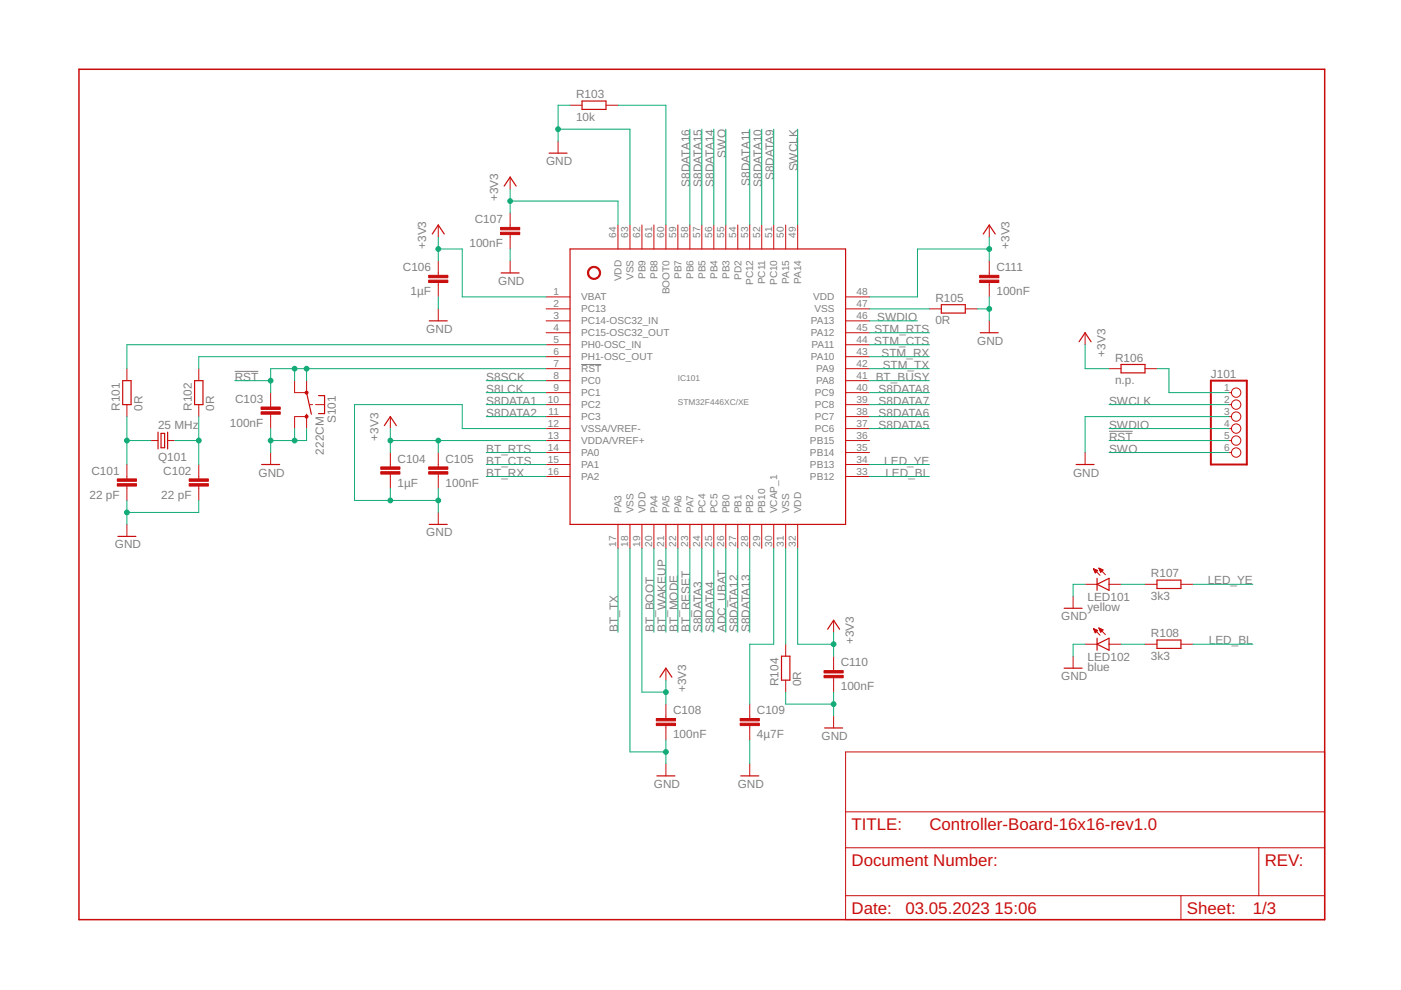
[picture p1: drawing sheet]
<svg xmlns="http://www.w3.org/2000/svg" width="297mm" height="210mm" viewBox="0 0 297 210" stroke-linecap="round" stroke-linejoin="round" font-family="sans-serif">
<path d="M49.8 78.7h5M123.2 77.3h4.3M235.1 91.4h5.1" fill="none" stroke="#808080" stroke-width=".21"/>
<g fill="none" stroke="#c90d0c" stroke-width=".21">
<path d="M108.2 37.5v2.6M118.3 29.9v2.6M120.9 22.3h2.5M128.5 22.3h2.5M92.9 47.7v2.5M92.9 55.3v3.1M92.9 59.9v3M108.2 45.2v3M108.2 49.7v3.1M108.2 55.3v2.6M131 47.7v5.1M133.6 47.7v5.1"/>
<path d="M136.1 47.7v5.1M138.6 47.7v5.1M141.2 47.7v5.1M143.7 47.7v5.1M146.3 47.7v5.1M148.8 47.7v5.1M151.3 47.7v5.1M153.9 47.7v5.1M156.4 47.7v5.1M159 47.7v5.1M161.5 47.7v5.1M164 47.7v5.1"/>
<path d="M166.6 47.7v5.1M169.1 47.7v5.1M209.7 47.7v2.5M209.7 55.3v3.1M209.7 59.9v3M26.9 78.2v2.5M42.1 78.2v2.5M92.9 65.5v2.5M115.8 62.9h5.1M115.8 65.5h5.1M115.8 68h5.1M115.8 70.5h5.1"/>
<path d="M115.8 73.1h5.1M115.8 75.6h5.1M115.8 78.2h5.1M179.3 62.9h5.1M179.3 65.5h5.1M179.3 68h5.1M179.3 70.5h5.1M179.3 73.1h5.1M179.3 75.6h5.1M179.3 78.2h5.1M197.1 65.5h2.5M204.7 65.5h2.5"/>
<path d="M209.7 68v2.5M230.1 70.5v2.6M235.1 78.2h2.6M242.8 78.2h2.5M26.9 85.8v2.5M26.9 98.5v3M32 93.4h1.5M35.5 93.4h1.6M42.1 85.8v2.5M42.1 98.5v3M57.4 83.2v3.1M57.4 87.8v3.1"/>
<path d="M57.4 95.9v2.6M62.5 80.7v2.5h2.5v-2.5M62.5 90.9v-2.6h2.5v2.6M65.6 85.8h.7M66.9 85.8h1.9M82.8 88.3v2.6M82.8 95.9v3.1M92.9 95.9v3.1M115.8 80.7h5.1M115.8 83.2h5.1M115.8 85.8h5.1M115.8 88.3h5.1"/>
<path d="M115.8 90.9h5.1M115.8 93.4h5.1M115.8 95.9h5.1M115.8 98.5h5.1M179.3 80.7h5.1M179.3 83.2h5.1M179.3 85.8h5.1M179.3 88.3h5.1M179.3 90.9h5.1M179.3 93.4h5.1M179.3 95.9h5.1M179.3 98.5h5.1"/>
<path d="M230.1 95.9v2.6M260.5 83.2h.6M260.5 85.8h.6M260.5 88.3h.6M260.5 90.9h.6M260.5 93.4h.6M260.5 95.9h.6M26.9 103.1v3M26.9 111.2v2.5M42.1 103.1v3M82.8 100.5v3.1M92.9 100.5v3.1"/>
<path d="M92.9 108.6v2.6M115.8 101h5.1M131 111.2v5.1M133.6 111.2v5.1M136.1 111.2v5.1M138.6 111.2v5.1M141.2 111.2v5.1M143.7 111.2v5.1M146.3 111.2v5.1M148.8 111.2v5.1M151.3 111.2v5.1M153.9 111.2v5.1"/>
<path d="M156.4 111.2v5.1M159 111.2v5.1M161.5 111.2v5.1M164 111.2v5.1M166.6 111.2v5.1M169.1 111.2v5.1M179.3 101h5.1M166.6 136.6v2.5M176.7 131.5v2.5M176.7 139.1v3.1M227.5 126.4v2.6M227.5 139.1v2.6"/>
<path d="M230.1 136.6h2.5M230.1 123.9h2.5M231.8 133.3l1.4 1.4M231.8 133.3l.9 .4-.5 .5zM231.8 120.6l1.4 1.4M231.8 120.6l.9 .4-.5 .5zM231.9 133.3h.1M231.9 120.7h.2M231.9 133.5h.4M231.9 120.8h.5M232 133.6h.6M232 120.9h.6"/>
<path d="M232 133.7h.7M232.1 121.1h.5M232.1 133.8h.5M232.1 121.2h.4M232.1 134h.3M232.2 121.3h.2M232.2 134.1h.1M232.2 121.4h.1M233 133.2l1.4 1.4M233 133.2l.9 .3-.5 .5zM233 120.5l1.4 1.4M233 120.5l.9 .3-.5 .5z"/>
<path d="M233 133.2h.2M233 120.6h.3M233.1 133.3h.3M233.1 120.7h.4M233.1 133.5h.6M233.1 120.8h.7M233.2 133.6h.6M233.2 120.9h.6M233.2 133.7h.5M233.2 121.1h.5M233.3 133.8h.3M233.3 121.2h.2"/>
<path d="M233.3 134h.1M233.3 121.3h.1M235.1 136.6h2.6M235.1 123.9h2.6M242.8 136.6h2.5M242.8 123.9h2.5M250.4 136.6h2.5M250.4 123.9h2.5M141.2 141.7v2.5M141.2 149.3v3M141.2 153.8v3.1M159 149.3v3"/>
<path d="M159 153.8v3.1M166.6 144.2v2.5M176.7 143.7v3M176.7 151.8v2.5M179.3 159.4h101.6v35.6h-101.6zM141.2 162v2.5M159 162v2.5M179.3 179.7h101.6M179.3 172.1h101.6M266.9 179.7v10.2M179.3 189.9h101.6M250.4 189.9v5.1"/>
<circle cx="262.1" cy="90.9" r=".99"/>
<circle cx="262.1" cy="93.4" r=".99"/>
<circle cx="262.1" cy="88.3" r=".99"/>
<circle cx="262.1" cy="95.9" r=".99"/>
<circle cx="262.1" cy="83.2" r=".99"/>
<circle cx="262.1" cy="85.8" r=".99"/>
</g>
<g fill="none" stroke="#c90d0c" stroke-width=".25">
<path d="M106.9 39.5l1.3-2 1.2 2M116.4 32.5h3.8M123.4 21.4h5.1v1.8h-5.1zM91.7 49.6l1.2-1.9 1.3 1.9M106.3 57.9h3.8M120.9 52.8h58.4v58.4h-58.4zM208.5 49.6l1.2-1.9 1.3 1.9M91 68h3.8M199.6 64.6h5.1v1.8h-5.1zM207.8 70.5h3.8M228.8 72.5l1.3-2 1.2 2M237.7 77.3h5.1v1.8h-5.1z"/>
<path d="M26 80.7h1.8v5.1h-1.8zM33.5 91.6v3.6M34.1 91.9h.8v3h-.8zM35.5 91.6v3.6M41.3 80.7h1.7v5.1h-1.7zM55.5 98.5h3.8M65 83.2l1 4.6M65 87.8v.5M67.5 83.9h1.3v3.8h-1.3M81.5 90.2l1.3-1.9 1.2 1.9M228.2 98.5h3.8M25 113.7h3.8"/>
<path d="M91 111.2h3.8M165.7 139.1h1.8v5.1h-1.8zM175.5 133.4l1.2-1.9 1.3 1.9M225.6 129h3.8M232.6 136.6l2.5-1.3v2.6zM232.6 122.6v2.6M232.6 135.3v2.6M232.6 123.9l2.5-1.3v2.6zM245.3 123h5.1v1.8h-5.1zM245.3 135.7h5.1v1.8h-5.1zM139.9 143.6l1.3-1.9 1.3 1.9M174.8 154.3h3.8"/>
<path d="M225.6 141.7h3.8M139.3 164.5h3.8M157.1 164.5h3.8"/>
</g>
<g fill="#c90d0c" stroke="#c90d0c" stroke-width=".21">
<path d="M124.9 56.9a1.4 1.4 0 0 1 2.2 .2 1.4 1.4 0 0 1-.8 2.1 1.4 1.4 0 0 1-1.8-1.3h.3a1.15 1.15 0 0 1 1.6-1.1 1.15 1.15 0 0 1 .3 1.9 1.15 1.15 0 0 1-1.9-.6v-.2h-.3z" fill-rule="evenodd"/>
<circle cx="65" cy="88.3" r=".33"/>
<circle cx="65" cy="83.3" r=".33"/>
</g>
<path d="M16.7 14.7h264.2v180.3h-264.2z" fill="none" stroke="#c90d0c" stroke-width=".32"/>
<g fill="#c90d0c" stroke="#c90d0c" stroke-width=".21">
<path d="M207.7 59.4h4.1v.5h-4.1z"/>
<path d="M207.7 58.4h4.1v.5h-4.1z"/>
<path d="M90.9 100h4.1v.5h-4.1z"/>
<path d="M90.9 99h4.1v.5h-4.1z"/>
<path d="M139.1 153.3h4.1v.5h-4.1z"/>
<path d="M139.1 152.3h4.1v.5h-4.1z"/>
<path d="M174.7 143.2h4.1v.5h-4.1z"/>
<path d="M174.7 142.2h4.1v.5h-4.1z"/>
<path d="M24.9 102.6h4v.5h-4z"/>
<path d="M24.9 101.5h4v.5h-4z"/>
<path d="M106.1 49.2h4.1v.5h-4.1z"/>
<path d="M106.1 48.2h4.1v.5h-4.1z"/>
<path d="M156.9 153.3h4.1v.5h-4.1z"/>
<path d="M156.9 152.3h4.1v.5h-4.1z"/>
<path d="M40.1 102.6h4.1v.5h-4.1z"/>
<path d="M40.1 101.5h4.1v.5h-4.1z"/>
<path d="M55.4 87.3h4v.5h-4z"/>
<path d="M55.4 86.3h4v.5h-4z"/>
<path d="M90.9 59.4h4.1v.5h-4.1z"/>
<path d="M90.9 58.4h4.1v.5h-4.1z"/>
<path d="M80.7 100h4.1v.5h-4.1z"/>
<path d="M80.7 99h4.1v.5h-4.1z"/>
</g>
<path d="M256.7 80.7h7.7v17.8h-7.7z" fill="none" stroke="#c90d0c" stroke-width=".42"/>
<g fill="none" stroke="#0dab76" stroke-width=".21">
<path d="M118.3 27.4h15.3v20.3M120.9 22.3h-2.6v7.6M131 22.3h10.2v25.4M146.3 27.4v20.3M148.8 27.4v20.3M151.3 27.4v20.3M153.9 27.4v20.3M159 27.4v20.3M161.5 27.4v20.3M164 27.4v20.3M169.1 27.4v20.3M92.9 52.8h5.1v10.1h17.8"/>
<path d="M92.9 50.2v5.1M108.2 40.1v5.1M108.2 52.8v2.5M108.2 42.6h22.8v5.1M209.7 50.2v5.1M209.7 52.8h-15.2v10.1h-10.1M62.5 78.2v2.5M65 78.2v2.5M92.9 62.9v2.6M115.8 78.2h-58.4v5M115.8 73.1h-88.9v5.1M115.8 75.6h-73.7v2.6"/>
<path d="M184.4 78.2h12.7M184.4 65.5h12.7M184.4 73.1h12.7M184.4 75.6h12.7M184.4 68h10.1M184.4 70.5h12.7M207.2 65.5h2.5M209.7 62.9v5.1M230.1 73.1v5.1h5M245.3 78.2h2.5v5h12.7M26.9 93.4h5.1M26.9 88.3v10.2"/>
<path d="M37.1 93.4h5M42.1 88.3v10.2M49.8 80.7h7.6M57.4 90.9v5M62.5 90.9v2.5M65 90.9v2.5h-7.6M82.8 93.4h33M82.8 90.9v5M92.9 93.4v2.5M103.1 85.8h12.7M103.1 88.3h12.7M103.1 80.7h12.7"/>
<path d="M103.1 83.2h12.7M103.1 98.5h12.7M103.1 95.9h12.7M115.8 90.9h-17.8v-5.1h-22.8v20.3h17.7M184.4 90.9h12.7M184.4 85.8h12.7M184.4 88.3h12.7M184.4 80.7h12.7M184.4 83.2h12.7M184.4 98.5h12.7M235.1 93.4h25.4M235.1 90.9h25.4"/>
<path d="M235.1 85.8h25.4M235.1 95.9h25.4M260.5 88.3h-30.4v7.6M26.9 106.1v5.1M42.1 106.1v2.5h-15.2M82.8 103.6v2.5M92.9 103.6v5M103.1 101h12.7M131 116.3v17.7M133.6 116.3v43.1h7.6M136.1 116.3v30.4h5.1M138.6 116.3v17.7"/>
<path d="M141.2 116.3v17.7M143.7 116.3v17.7M146.3 116.3v17.7M148.8 116.3v17.7M151.3 116.3v17.7M153.9 116.3v17.7M156.4 116.3v17.7M159 116.3v17.7M164 116.3v20.3h-5v12.7M166.6 116.3v20.3M169.1 116.3v20.3h7.6M184.4 101h12.7"/>
<path d="M176.7 134v5.1M230.1 136.6h-2.6v2.5M230.1 123.9h-2.6v2.5M237.7 136.6h5.1M237.7 123.9h5.1M252.9 136.6h12.7M252.9 123.9h12.7M141.2 144.2v5.1M141.2 156.9v5.1M159 156.9v5.1M166.6 146.7v2.6h10.1M176.7 146.7v5.1"/>
</g>
<g fill="#0dab76" stroke="#0dab76" stroke-width=".21">
<circle cx="209.7" cy="52.8" r=".51"/>
<circle cx="108.2" cy="42.6" r=".51"/>
<circle cx="176.7" cy="136.6" r=".51"/>
<circle cx="141.2" cy="146.7" r=".51"/>
<circle cx="92.9" cy="52.8" r=".51"/>
<circle cx="92.9" cy="93.4" r=".51"/>
<circle cx="82.8" cy="93.4" r=".51"/>
<circle cx="209.7" cy="65.5" r=".51"/>
<circle cx="92.9" cy="106.1" r=".51"/>
<circle cx="82.8" cy="106.1" r=".51"/>
<circle cx="118.3" cy="27.4" r=".51"/>
<circle cx="176.7" cy="149.3" r=".51"/>
<circle cx="141.2" cy="159.4" r=".51"/>
<circle cx="26.9" cy="108.6" r=".51"/>
<circle cx="57.4" cy="93.4" r=".51"/>
<circle cx="62.5" cy="93.4" r=".51"/>
<circle cx="26.9" cy="93.4" r=".51"/>
<circle cx="42.1" cy="93.4" r=".51"/>
<circle cx="57.4" cy="80.7" r=".51"/>
<circle cx="62.5" cy="78.2" r=".51"/>
<circle cx="65" cy="78.2" r=".51"/>
</g>
<g font-size="3.6" fill="#c90d0c">
<text x="180.5" y="175.9">TITLE:</text>
<text x="197.1" y="175.9">Controller-Board-16x16-rev1.0</text>
<text x="180.5" y="183.6">Document Number:</text>
<text x="268.2" y="183.6">REV:</text>
<text x="180.5" y="193.7">Date:</text>
<text x="192" y="193.7">03.05.2023</text>
<text x="210.9" y="193.7">15:06</text>
<text x="251.7" y="193.7">Sheet:</text>
<text x="265.6" y="193.7">1/3</text>
</g>
<g font-size="2.5" fill="#808080">
<text x="122.1" y="20.8">R103</text>
<text x="122.1" y="25.6">10k</text>
<text x="115.8" y="35">GND</text>
<text x="153.9" y="33.4" transform="rotate(-90 153.9 33.4)">SWO</text>
<text x="146.3" y="39.6" transform="rotate(-90 146.3 39.6)">S8DATA16</text>
<text x="148.8" y="39.6" transform="rotate(-90 148.8 39.6)">S8DATA15</text>
<text x="151.3" y="39.6" transform="rotate(-90 151.3 39.6)">S8DATA14</text>
<text x="159" y="39.4" transform="rotate(-90 159 39.4)">S8DATA11</text>
<text x="161.5" y="39.6" transform="rotate(-90 161.5 39.6)">S8DATA10</text>
<text x="164" y="38.2" transform="rotate(-90 164 38.2)">S8DATA9</text>
<text x="169.1" y="36.3" transform="rotate(-90 169.1 36.3)">SWCLK</text>
<text x="100.7" y="47.3">C107</text>
<text x="105.6" y="42.6" transform="rotate(-90 105.6 42.6)">+3V3</text>
<text x="90.4" y="52.8" transform="rotate(-90 90.4 52.8)">+3V3</text>
<text x="99.5" y="52.4">100nF</text>
<text x="214.1" y="52.8" transform="rotate(-90 214.1 52.8)">+3V3</text>
<text x="85.4" y="57.5">C106</text>
<text x="211.3" y="57.5">C111</text>
<text x="87" y="62.6">1µF</text>
<text x="105.6" y="60.4">GND</text>
<text x="198.3" y="64">R105</text>
<text x="211.3" y="62.6">100nF</text>
<text x="90.4" y="70.6">GND</text>
<text x="185.4" y="70.6">STM_RTS</text>
<text x="186" y="68">SWDIO</text>
<text x="198.3" y="68.8">0R</text>
<text x="185.3" y="73.1">STM_CTS</text>
<text x="186.9" y="75.6">STM_RX</text>
<text x="207.2" y="73.1">GND</text>
<text x="234.4" y="75.6" transform="rotate(-90 234.4 75.6)">+3V3</text>
<text x="236.4" y="76.7">R106</text>
<text x="49.8" y="80.7">RST</text>
<text x="103.1" y="80.7">S8SCK</text>
<text x="103.1" y="83.3">S8LCK</text>
<text x="185.7" y="80.7">BT_BUSY</text>
<text x="186.3" y="83.3">S8DATA8</text>
<text x="187.1" y="78.2">STM_TX</text>
<text x="236.4" y="81.5">n.p.</text>
<text x="256.7" y="80.1">J101</text>
<text x="25.4" y="87.1" transform="rotate(-90 25.4 87.1)">R101</text>
<text x="30.2" y="87.1" transform="rotate(-90 30.2 87.1)">0R</text>
<text x="40.6" y="87.1" transform="rotate(-90 40.6 87.1)">R102</text>
<text x="45.4" y="87.1" transform="rotate(-90 45.4 87.1)">0R</text>
<text x="49.9" y="85.4">C103</text>
<text x="71.2" y="89.8" transform="rotate(-90 71.2 89.8)">S101</text>
<text x="103.1" y="85.8">S8DATA1</text>
<text x="103.1" y="88.3">S8DATA2</text>
<text x="186.3" y="88.3">S8DATA6</text>
<text x="186.3" y="85.8">S8DATA7</text>
<text x="235.1" y="85.8">SWCLK</text>
<text x="33.5" y="90.9">25 MHz</text>
<text x="48.7" y="90.5">100nF</text>
<text x="80.2" y="93.4" transform="rotate(-90 80.2 93.4)">+3V3</text>
<text x="103.1" y="96">BT_RTS</text>
<text x="186.3" y="90.9">S8DATA5</text>
<text x="235.1" y="93.4">RST</text>
<text x="235.1" y="90.9">SWDIO</text>
<text x="235.1" y="96">SWO</text>
<text x="19.4" y="100.7">C101</text>
<text x="33.5" y="97.7">Q101</text>
<text x="34.6" y="100.7">C102</text>
<text x="54.8" y="101">GND</text>
<text x="68.7" y="96.4" transform="rotate(-90 68.7 96.4)">222CM</text>
<text x="84.3" y="98.1">C104</text>
<text x="94.5" y="98.1">C105</text>
<text x="103.1" y="98.5">BT_CTS</text>
<text x="103.1" y="101">BT_RX</text>
<text x="187.5" y="98.5">LED_YE</text>
<text x="187.7" y="101">LED_BL</text>
<text x="227.5" y="101">GND</text>
<text x="19" y="105.7">22 pF</text>
<text x="34.2" y="105.7">22 pF</text>
<text x="84.3" y="103.2">1µF</text>
<text x="94.5" y="103.2">100nF</text>
<text x="90.4" y="113.7">GND</text>
<text x="24.4" y="116.3">GND</text>
<text x="244" y="122.4">R107</text>
<text x="256.1" y="123.9">LED_YE</text>
<text x="225" y="131.5">GND</text>
<text x="230.6" y="129.6">yellow</text>
<text x="230.6" y="127.4">LED101</text>
<text x="244" y="127.2">3k3</text>
<text x="131" y="134" transform="rotate(-90 131 134)">BT_TX</text>
<text x="138.6" y="134" transform="rotate(-90 138.6 134)">BT_BOOT</text>
<text x="141.2" y="134" transform="rotate(-90 141.2 134)">BT_WAKEUP</text>
<text x="143.7" y="134" transform="rotate(-90 143.7 134)">BT_MODE</text>
<text x="146.3" y="134" transform="rotate(-90 146.3 134)">BT_RESET</text>
<text x="148.8" y="134" transform="rotate(-90 148.8 134)">S8DATA3</text>
<text x="151.3" y="134" transform="rotate(-90 151.3 134)">S8DATA4</text>
<text x="153.9" y="134" transform="rotate(-90 153.9 134)">ADC_UBAT</text>
<text x="156.4" y="134" transform="rotate(-90 156.4 134)">S8DATA12</text>
<text x="159" y="134" transform="rotate(-90 159 134)">S8DATA13</text>
<text x="181.1" y="136.6" transform="rotate(-90 181.1 136.6)">+3V3</text>
<text x="244" y="135.1">R108</text>
<text x="256.3" y="136.6">LED_BL</text>
<text x="178.3" y="141.3">C110</text>
<text x="230.6" y="142.3">blue</text>
<text x="230.6" y="140.1">LED102</text>
<text x="244" y="139.9">3k3</text>
<text x="145.5" y="146.7" transform="rotate(-90 145.5 146.7)">+3V3</text>
<text x="165.1" y="145.5" transform="rotate(-90 165.1 145.5)">R104</text>
<text x="169.9" y="145.5" transform="rotate(-90 169.9 145.5)">0R</text>
<text x="178.3" y="146.4">100nF</text>
<text x="225" y="144.2">GND</text>
<text x="142.7" y="151.4">C108</text>
<text x="160.5" y="151.4">C109</text>
<text x="142.7" y="156.5">100nF</text>
<text x="160.5" y="156.5">4µ7F</text>
<text x="174.2" y="156.9">GND</text>
<text x="138.6" y="167.1">GND</text>
<text x="156.4" y="167.1">GND</text>
</g>
<g font-size="2.1" fill="#808080">
<text x="130.7" y="50.4" transform="rotate(-90 130.7 50.4)">64</text>
<text x="133.2" y="50.4" transform="rotate(-90 133.2 50.4)">63</text>
<text x="135.7" y="50.4" transform="rotate(-90 135.7 50.4)">62</text>
<text x="138.3" y="50.4" transform="rotate(-90 138.3 50.4)">61</text>
<text x="140.8" y="50.4" transform="rotate(-90 140.8 50.4)">60</text>
<text x="143.4" y="50.4" transform="rotate(-90 143.4 50.4)">59</text>
<text x="145.9" y="50.4" transform="rotate(-90 145.9 50.4)">58</text>
<text x="148.4" y="50.4" transform="rotate(-90 148.4 50.4)">57</text>
<text x="151" y="50.4" transform="rotate(-90 151 50.4)">56</text>
<text x="153.5" y="50.4" transform="rotate(-90 153.5 50.4)">55</text>
<text x="156.1" y="50.4" transform="rotate(-90 156.1 50.4)">54</text>
<text x="158.6" y="50.4" transform="rotate(-90 158.6 50.4)">53</text>
<text x="161.1" y="50.4" transform="rotate(-90 161.1 50.4)">52</text>
<text x="163.7" y="50.4" transform="rotate(-90 163.7 50.4)">51</text>
<text x="166.2" y="50.4" transform="rotate(-90 166.2 50.4)">50</text>
<text x="168.8" y="50.4" transform="rotate(-90 168.8 50.4)">49</text>
<text x="131.8" y="59.6" transform="rotate(-90 131.8 59.6)">VDD</text>
<text x="134.3" y="59.4" transform="rotate(-90 134.3 59.4)">VSS</text>
<text x="136.9" y="59.1" transform="rotate(-90 136.9 59.1)">PB9</text>
<text x="139.4" y="59.1" transform="rotate(-90 139.4 59.1)">PB8</text>
<text x="144.5" y="59.1" transform="rotate(-90 144.5 59.1)">PB7</text>
<text x="147" y="59.1" transform="rotate(-90 147 59.1)">PB6</text>
<text x="149.6" y="59.1" transform="rotate(-90 149.6 59.1)">PB5</text>
<text x="152.1" y="59.1" transform="rotate(-90 152.1 59.1)">PB4</text>
<text x="154.6" y="59.1" transform="rotate(-90 154.6 59.1)">PB3</text>
<text x="157.2" y="59.3" transform="rotate(-90 157.2 59.3)">PD2</text>
<text x="117.3" y="62.6">1</text>
<text x="117.3" y="65.1">2</text>
<text x="123.2" y="63.7">VBAT</text>
<text x="141.9" y="62.4" transform="rotate(-90 141.9 62.4)">BOOT0</text>
<text x="159.7" y="60.5" transform="rotate(-90 159.7 60.5)">PC12</text>
<text x="162.3" y="60.3" transform="rotate(-90 162.3 60.3)">PC11</text>
<text x="164.8" y="60.5" transform="rotate(-90 164.8 60.5)">PC10</text>
<text x="167.3" y="60.2" transform="rotate(-90 167.3 60.2)">PA15</text>
<text x="169.9" y="60.2" transform="rotate(-90 169.9 60.2)">PA14</text>
<text x="172.4" y="63.7">VDD</text>
<text x="181.6" y="65.1">47</text>
<text x="181.6" y="62.6">48</text>
<text x="117.3" y="67.7">3</text>
<text x="117.3" y="70.2">4</text>
<text x="123.2" y="66.2">PC13</text>
<text x="123.2" y="68.8">PC14-OSC32_IN</text>
<text x="123.2" y="71.3">PC15-OSC32_OUT</text>
<text x="171.9" y="71.3">PA12</text>
<text x="171.9" y="68.8">PA13</text>
<text x="172.7" y="66.2">VSS</text>
<text x="181.6" y="70.2">45</text>
<text x="181.6" y="67.7">46</text>
<text x="117.3" y="72.7">5</text>
<text x="117.3" y="75.3">6</text>
<text x="117.3" y="77.8">7</text>
<text x="123.2" y="73.9">PH0-OSC_IN</text>
<text x="123.2" y="76.4">PH1-OSC_OUT</text>
<text x="171.9" y="76.4">PA10</text>
<text x="172" y="73.9">PA11</text>
<text x="181.6" y="77.8">42</text>
<text x="181.6" y="72.7">44</text>
<text x="181.6" y="75.3">43</text>
<text x="117.3" y="80.4">8</text>
<text x="117.3" y="82.9">9</text>
<text x="123.2" y="78.9">RST</text>
<text x="123.2" y="81.5">PC0</text>
<text x="173.1" y="81.5">PA8</text>
<text x="173.1" y="78.9">PA9</text>
<text x="181.6" y="82.9">40</text>
<text x="181.6" y="80.4">41</text>
<text x="259.6" y="82.9">1</text>
<text x="116.2" y="85.4">10</text>
<text x="116.3" y="88">11</text>
<text x="123.2" y="84">PC1</text>
<text x="123.2" y="86.6">PC2</text>
<text x="123.2" y="89.1">PC3</text>
<text x="172.8" y="89.1">PC7</text>
<text x="172.8" y="86.6">PC8</text>
<text x="172.8" y="84">PC9</text>
<text x="181.6" y="88">38</text>
<text x="181.6" y="85.4">39</text>
<text x="259.6" y="85.4">2</text>
<text x="259.6" y="88">3</text>
<text x="116.2" y="90.5">12</text>
<text x="116.2" y="93.1">13</text>
<text x="116.2" y="95.6">14</text>
<text x="123.2" y="91.6">VSSA/VREF-</text>
<text x="123.2" y="94.2">VDDA/VREF+</text>
<text x="171.7" y="94.2">PB15</text>
<text x="172.8" y="91.6">PC6</text>
<text x="181.6" y="95.6">35</text>
<text x="181.6" y="93.1">36</text>
<text x="181.6" y="90.5">37</text>
<text x="259.6" y="90.5">4</text>
<text x="259.6" y="93.1">5</text>
<text x="259.6" y="95.6">6</text>
<text x="116.2" y="98.1">15</text>
<text x="116.2" y="100.7">16</text>
<text x="123.2" y="96.7">PA0</text>
<text x="123.2" y="99.3">PA1</text>
<text x="123.2" y="101.8">PA2</text>
<text x="171.7" y="101.8">PB12</text>
<text x="171.7" y="99.3">PB13</text>
<text x="171.7" y="96.7">PB14</text>
<text x="181.6" y="100.7">33</text>
<text x="181.6" y="98.1">34</text>
<text x="131.8" y="108.9" transform="rotate(-90 131.8 108.9)">PA3</text>
<text x="134.3" y="108.9" transform="rotate(-90 134.3 108.9)">VSS</text>
<text x="136.9" y="108.9" transform="rotate(-90 136.9 108.9)">VDD</text>
<text x="139.4" y="108.9" transform="rotate(-90 139.4 108.9)">PA4</text>
<text x="141.9" y="108.9" transform="rotate(-90 141.9 108.9)">PA5</text>
<text x="144.5" y="108.9" transform="rotate(-90 144.5 108.9)">PA6</text>
<text x="147" y="108.9" transform="rotate(-90 147 108.9)">PA7</text>
<text x="149.6" y="108.9" transform="rotate(-90 149.6 108.9)">PC4</text>
<text x="152.1" y="108.9" transform="rotate(-90 152.1 108.9)">PC5</text>
<text x="154.6" y="108.9" transform="rotate(-90 154.6 108.9)">PB0</text>
<text x="157.2" y="108.9" transform="rotate(-90 157.2 108.9)">PB1</text>
<text x="159.7" y="108.9" transform="rotate(-90 159.7 108.9)">PB2</text>
<text x="162.3" y="108.9" transform="rotate(-90 162.3 108.9)">PB10</text>
<text x="164.8" y="108.9" transform="rotate(-90 164.8 108.9)">VCAP_1</text>
<text x="167.3" y="108.9" transform="rotate(-90 167.3 108.9)">VSS</text>
<text x="169.9" y="108.9" transform="rotate(-90 169.9 108.9)">VDD</text>
<text x="130.7" y="115.9" transform="rotate(-90 130.7 115.9)">17</text>
<text x="133.2" y="115.9" transform="rotate(-90 133.2 115.9)">18</text>
<text x="135.7" y="115.9" transform="rotate(-90 135.7 115.9)">19</text>
<text x="138.3" y="115.9" transform="rotate(-90 138.3 115.9)">20</text>
<text x="140.8" y="115.9" transform="rotate(-90 140.8 115.9)">21</text>
<text x="143.4" y="115.9" transform="rotate(-90 143.4 115.9)">22</text>
<text x="145.9" y="115.9" transform="rotate(-90 145.9 115.9)">23</text>
<text x="148.4" y="115.9" transform="rotate(-90 148.4 115.9)">24</text>
<text x="151" y="115.9" transform="rotate(-90 151 115.9)">25</text>
<text x="153.5" y="115.9" transform="rotate(-90 153.5 115.9)">26</text>
<text x="156.1" y="115.9" transform="rotate(-90 156.1 115.9)">27</text>
<text x="158.6" y="115.9" transform="rotate(-90 158.6 115.9)">28</text>
<text x="161.1" y="115.9" transform="rotate(-90 161.1 115.9)">29</text>
<text x="163.7" y="115.9" transform="rotate(-90 163.7 115.9)">30</text>
<text x="166.2" y="115.9" transform="rotate(-90 166.2 115.9)">31</text>
<text x="168.8" y="115.9" transform="rotate(-90 168.8 115.9)">32</text>
</g>
<g font-size="1.8" fill="#808080">
<text x="143.7" y="80.7">IC101</text>
<text x="143.7" y="85.8">STM32F446XC/XE</text>
</g>
</svg>
